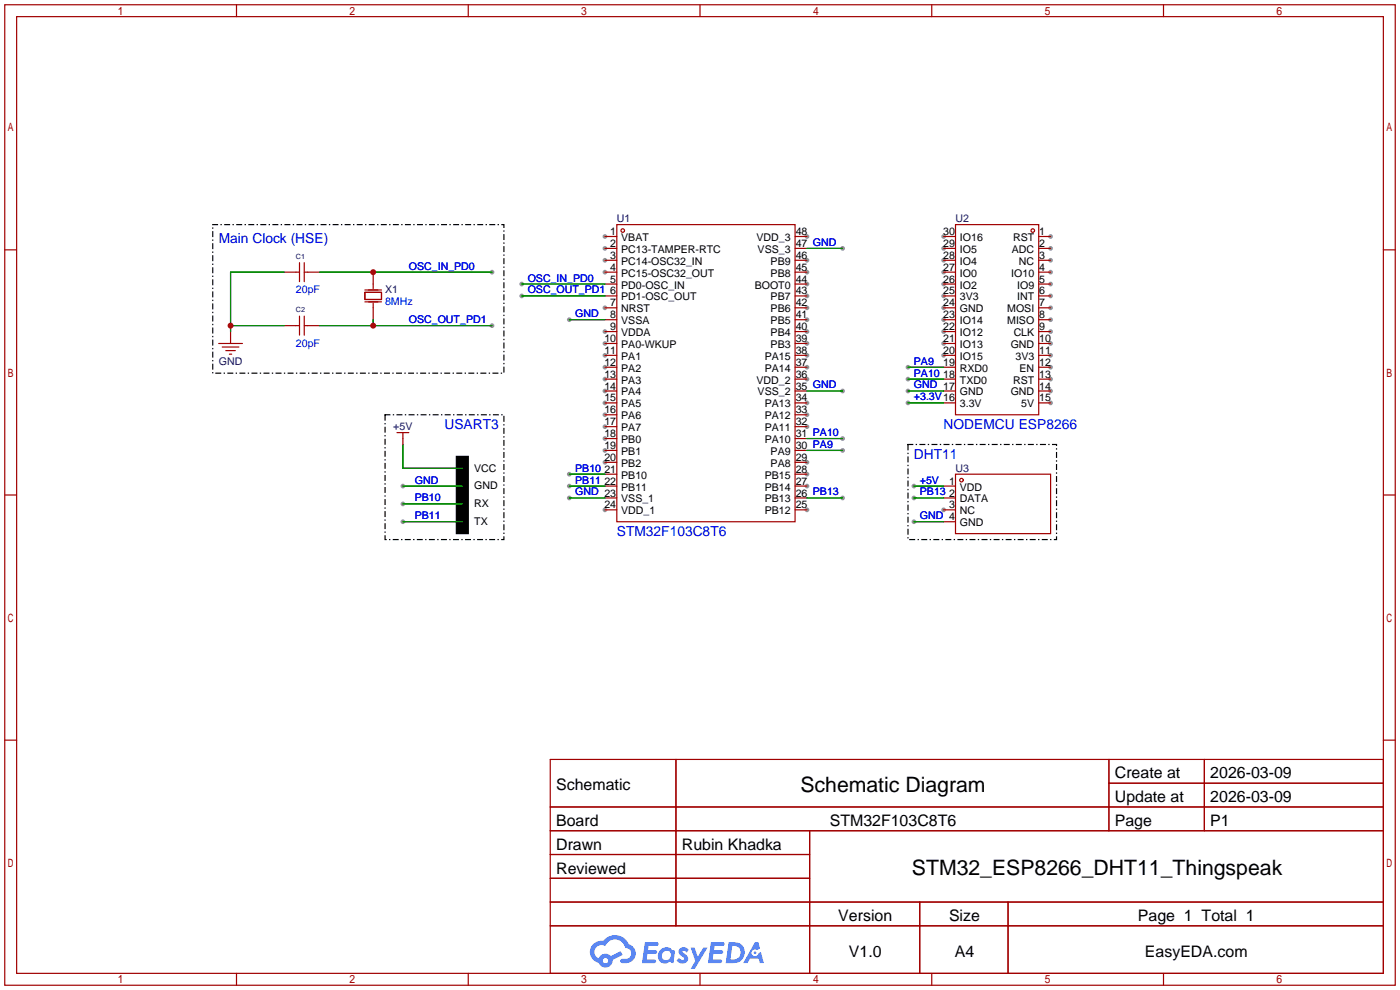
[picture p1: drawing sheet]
<svg xmlns="http://www.w3.org/2000/svg" width="299mm" height="212mm" viewBox="0 0 299 212" stroke-linecap="round" stroke-linejoin="round" font-family="sans-serif">
<g fill="#999">
<circle cx="129.3" cy="50.5" r=".51"/>
<circle cx="129.3" cy="53.1" r=".51"/>
<circle cx="129.3" cy="55.6" r=".51"/>
<circle cx="129.3" cy="58.2" r=".51"/>
<circle cx="129.3" cy="65.8" r=".51"/>
<circle cx="129.3" cy="70.9" r=".51"/>
<circle cx="129.3" cy="73.4" r=".51"/>
<circle cx="129.3" cy="75.9" r=".51"/>
<circle cx="129.3" cy="78.5" r=".51"/>
<circle cx="129.3" cy="81" r=".51"/>
<circle cx="129.3" cy="83.6" r=".51"/>
<circle cx="129.3" cy="86.1" r=".51"/>
<circle cx="129.3" cy="88.6" r=".51"/>
<circle cx="129.3" cy="91.2" r=".51"/>
<circle cx="129.3" cy="93.7" r=".51"/>
<circle cx="129.3" cy="96.3" r=".51"/>
<circle cx="129.3" cy="98.8" r=".51"/>
<circle cx="129.3" cy="109" r=".51"/>
<circle cx="172.5" cy="109" r=".51"/>
<circle cx="172.5" cy="103.9" r=".51"/>
<circle cx="172.5" cy="101.3" r=".51"/>
<circle cx="172.5" cy="98.8" r=".51"/>
<circle cx="172.5" cy="91.2" r=".51"/>
<circle cx="172.5" cy="88.6" r=".51"/>
<circle cx="172.5" cy="86.1" r=".51"/>
<circle cx="172.5" cy="81" r=".51"/>
<circle cx="172.5" cy="78.5" r=".51"/>
<circle cx="172.5" cy="75.9" r=".51"/>
<circle cx="172.5" cy="73.4" r=".51"/>
<circle cx="172.5" cy="70.9" r=".51"/>
<circle cx="172.5" cy="68.3" r=".51"/>
<circle cx="172.5" cy="65.8" r=".51"/>
<circle cx="172.5" cy="63.2" r=".51"/>
<circle cx="172.5" cy="60.7" r=".51"/>
<circle cx="172.5" cy="58.2" r=".51"/>
<circle cx="172.5" cy="55.6" r=".51"/>
<circle cx="172.5" cy="50.5" r=".51"/>
<circle cx="224.5" cy="50.5" r=".51"/>
<circle cx="224.5" cy="53.1" r=".51"/>
<circle cx="224.5" cy="55.6" r=".51"/>
<circle cx="224.5" cy="58.2" r=".51"/>
<circle cx="224.5" cy="60.7" r=".51"/>
<circle cx="224.5" cy="63.2" r=".51"/>
<circle cx="224.5" cy="65.8" r=".51"/>
<circle cx="224.5" cy="68.3" r=".51"/>
<circle cx="224.5" cy="70.9" r=".51"/>
<circle cx="224.5" cy="73.4" r=".51"/>
<circle cx="224.5" cy="75.9" r=".51"/>
<circle cx="224.5" cy="78.5" r=".51"/>
<circle cx="224.5" cy="81" r=".51"/>
<circle cx="224.5" cy="83.6" r=".51"/>
<circle cx="224.5" cy="86.1" r=".51"/>
<circle cx="201.7" cy="75.9" r=".51"/>
<circle cx="201.7" cy="73.4" r=".51"/>
<circle cx="201.7" cy="70.9" r=".51"/>
<circle cx="201.7" cy="68.3" r=".51"/>
<circle cx="201.7" cy="65.8" r=".51"/>
<circle cx="201.7" cy="63.2" r=".51"/>
<circle cx="201.7" cy="60.7" r=".51"/>
<circle cx="201.7" cy="58.2" r=".51"/>
<circle cx="201.7" cy="55.6" r=".51"/>
<circle cx="201.7" cy="53.1" r=".51"/>
<circle cx="201.7" cy="50.5" r=".51"/>
<circle cx="201.7" cy="109" r=".51"/>
<circle cx="111.5" cy="60.7" r=".51"/>
<circle cx="111.5" cy="63.2" r=".51"/>
<circle cx="105.2" cy="69.6" r=".51"/>
<circle cx="105.2" cy="58.2" r=".51"/>
<circle cx="180.1" cy="83.6" r=".51"/>
<circle cx="121.7" cy="106.4" r=".51"/>
<circle cx="180.1" cy="53.1" r=".51"/>
<circle cx="121.7" cy="68.3" r=".51"/>
<circle cx="180.1" cy="106.4" r=".51"/>
<circle cx="98.8" cy="100.1" r=".51"/>
<circle cx="98.8" cy="103.9" r=".51"/>
<circle cx="86.1" cy="103.9" r=".51"/>
<circle cx="86.1" cy="107.7" r=".51"/>
<circle cx="98.8" cy="107.7" r=".51"/>
<circle cx="86.1" cy="111.5" r=".51"/>
<circle cx="98.8" cy="111.5" r=".51"/>
<circle cx="121.7" cy="101.3" r=".51"/>
<circle cx="121.7" cy="103.9" r=".51"/>
<circle cx="180.1" cy="96.3" r=".51"/>
<circle cx="180.1" cy="93.7" r=".51"/>
<circle cx="194.1" cy="86.1" r=".51"/>
<circle cx="194.1" cy="83.6" r=".51"/>
<circle cx="194.1" cy="81" r=".51"/>
<circle cx="194.1" cy="78.5" r=".51"/>
<circle cx="195.3" cy="103.9" r=".51"/>
<circle cx="195.3" cy="106.4" r=".51"/>
<circle cx="195.3" cy="111.5" r=".51"/>
</g>
<g fill="none" stroke="#a10000" stroke-width=".25">
<path d="M1 1h297.2v209.6h-297.2zM3.6 3.6h292.1v204.4h-292.1zM50.5 1v2.6M100.1 1v2.6M149.6 1v2.6M199.1 1v2.6M248.7 1v2.6M1 53.4h2.6M295.7 53.4h2.5M1 105.8h2.6M295.7 105.8h2.5M1 158.2h2.6"/>
<path d="M295.7 158.2h2.5M117.6 162.3h178.1v45.7h-178.1zM117.6 172.5h178.1M117.6 177.5h178.1M144.5 162.3v35.6M173 177.5v30.5M237 162.3v15.2M237 167.4h58.7M257.4 162.3v15.2M117.6 182.6h55.4M117.6 192.8h178.1M117.6 187.7h55.4"/>
<path d="M117.6 197.9h178.1M196.6 192.8v15.2M215.4 192.8v15.2M50.5 208v2.6M100.1 208v2.6M149.6 208v2.6M199.1 208v2.6M248.7 208v2.6"/>
</g>
<g fill="#5487ff">
<path d="M145.3 202.7a1.3 1.3 0 0 1 1.9 .3l-.4 .6a.54 .54 0 0 0-.9-.2l.1 .2a1.34 1.34 0 0 1 .9 1.8 1.47 1.47 0 0 1-2.3-.1l.5-.6 .8 .5a.31 .31 0 0 0 .4-.3 .31 .31 0 0 0-.3-.4 1.12 1.12 0 0 1-.7-1.8z"/>
<path d="M147.6 202.5h.9l.6 2 1.2-2h.9l-2.7 4.6h-.9l1-1.7z"/>
<path d="M137.8 201.4h1.7a1.31 1.31 0 0 1 1.2 .2 .4 .4 0 0 1-.3 .5l-1.8 .1-.1 .9h1.6a.4 .4 0 0 1 .4 .4 .4 .4 0 0 1-.5 .4h-1.6l-.2 1.2h1.4a.46 .46 0 0 1 .5 0 .46 .46 0 0 1 .1 .5l-.4 .2h-2.6z"/>
<path d="M151.9 201.4h1.7a1.32 1.32 0 0 1 1.2 .2 .39 .39 0 0 1-.3 .5l-1.8 .1-.1 .9h1.6a.4 .4 0 0 1 .4 .4 .4 .4 0 0 1-.4 .4h-1.7l-.2 1.2h1.4a.46 .46 0 0 1 .5 0 .46 .46 0 0 1 .1 .5l-.4 .2h-2.6z"/>
<path d="M161.3 201.4h.8l.3 1.3-.6 .4a.75 .75 0 0 0-1.1 .3 .75 .75 0 0 0 .5 1 .75 .75 0 0 0 .9-.7l.5-.2 .6 2.3h-.8l-.3-.9h-1.8l-.5 .9h-1z"/>
<path d="M155.7 201.4l-.6 4.4h1.5a2.27 2.27 0 0 0 2.6-2.2 2.27 2.27 0 0 0-2.7-2.2zM156.5 202.1a1.5 1.5 0 0 1 1.8 1.6 1.5 1.5 0 0 1-1.9 1.4h-.3z"/>
<path d="M141.2 203a1.6 1.6 0 0 0-.3 2.3 1.6 1.6 0 0 0 2.3 .2l.7 .3 .3-2.4-.1-.3-.5-.1a1.58 1.58 0 0 0-2.4 0zM141.8 203.5a.98 .98 0 0 1 1.6 .4 .98 .98 0 0 1-1.1 1.3 .94 .94 0 0 1-.9-.7 .94 .94 0 0 1 .4-1z"/>
<path d="M126.8 201.8a2.37 2.37 0 0 0 1.1 4 1.54 1.54 0 0 0 1.8 1 1.54 1.54 0 0 0 1.2-1.6l2.2-1.1-.5-.8-2 1a1.57 1.57 0 0 0-2.7 .5 1.5 1.5 0 0 1-.7-2.1 1.5 1.5 0 0 1 2.2-.5 2.23 2.23 0 0 1 2.3-1.4 2.23 2.23 0 0 1 2 1.8 1.16 1.16 0 0 1 1.2 1.1 1.16 1.16 0 0 1-1.1 1.2h-.7a.47 .47 0 0 0-.5 .4 .47 .47 0 0 0 .4 .5 2.17 2.17 0 0 0 2.5-.9 2.17 2.17 0 0 0-.3-2.7l-.8-.4a3.2 3.2 0 0 0-5.5-.7l-1.1 .1zM128.8 205.3a.6 .6 0 0 1 1.2 0 .6 .6 0 0 1-1.2 0z"/>
<circle cx="161.4" cy="203.6" r=".28"/>
</g>
<g fill="none" stroke="#a10000" stroke-width=".25">
<path d="M60.7 58.2h3.3M64 56.1v4.1M65 58.2h3.3M65 56.1v4.1M79.8 58.2v3.5M129.3 50.5h2.5M129.3 53.1h2.5M129.3 55.6h2.5M129.3 58.2h2.5M131.8 48h38.1v63.5h-38.1zM169.9 50.5h2.6M169.9 53.1h2.6"/>
<path d="M169.9 55.6h2.6M169.9 58.2h2.6M201.7 50.5h2.5M201.7 53.1h2.5M201.7 55.6h2.5M201.7 58.2h2.5M204.2 48h17.8v40.6h-17.8zM222 50.5h2.5M222 53.1h2.5M222 55.6h2.5M222 58.2h2.5M46.7 73.4h5.1"/>
<path d="M47.5 74.2h3.6M48.3 74.9h2M49 75.7h.5M49.3 70.9v2.5M60.7 69.6h3.3M64 67.6v4M65 67.6v4M65 69.6h3.3M78 62.5h3.5v1.5h-3.5zM78 64.5h3.5M78 62h3.5M79.8 64.8v3.5"/>
<path d="M129.3 60.7h2.5M129.3 63.2h2.5M129.3 65.8h2.5M129.3 68.3h2.5M129.3 70.9h2.5M129.3 73.4h2.5M129.3 75.9h2.5M129.3 78.5h2.5M169.9 60.7h2.6M169.9 63.2h2.6M169.9 65.8h2.6M169.9 68.3h2.6"/>
<path d="M169.9 70.9h2.6M169.9 73.4h2.6M169.9 75.9h2.6M169.9 78.5h2.6M201.7 60.7h2.5M201.7 63.2h2.5M201.7 65.8h2.5M201.7 68.3h2.5M201.7 70.9h2.5M201.7 73.4h2.5M201.7 75.9h2.5M201.7 78.5h2.5"/>
<path d="M222 60.7h2.5M222 63.2h2.5M222 65.8h2.5M222 68.3h2.5M222 70.9h2.5M222 73.4h2.5M222 75.9h2.5M222 78.5h2.5M84.8 92.5h2.6M86.1 92.5v2.5M129.3 81h2.5M129.3 83.6h2.5"/>
<path d="M129.3 86.1h2.5M129.3 88.6h2.5M129.3 91.2h2.5M129.3 93.7h2.5M129.3 96.3h2.5M129.3 98.8h2.5M169.9 81h2.6M169.9 83.6h2.6M169.9 86.1h2.6M169.9 88.6h2.6M169.9 91.2h2.6M169.9 93.7h2.6"/>
<path d="M169.9 96.3h2.6M169.9 98.8h2.6M201.7 81h2.5M201.7 83.6h2.5M201.7 86.1h2.5M222 81h2.5M222 83.6h2.5M222 86.1h2.5M129.3 101.3h2.5M129.3 103.9h2.5M129.3 106.4h2.5M129.3 109h2.5"/>
<path d="M169.9 101.3h2.6M169.9 103.9h2.6M169.9 106.4h2.6M169.9 109h2.6M201.7 103.9h2.5M201.7 106.4h2.5M201.7 109h2.5M201.7 111.5h2.5M204.2 101.3h20.3v12.7h-20.3z"/>
<circle cx="133.1" cy="49.3" r=".38"/>
<circle cx="220.7" cy="49.3" r=".38"/>
<circle cx="205.5" cy="102.6" r=".38"/>
</g>
<g fill="none" stroke="#008700" stroke-width=".25">
<path d="M60.7 58.2h-11.4v12.7M68.3 58.2h36.9M172.5 53.1h7.6M49.3 69.6h11.4M68.3 69.6h36.9M79.8 68.3v1.3M111.5 60.7h17.8M111.5 63.2h17.8M121.7 68.3h7.6M194.1 78.5h7.6M86.1 95v5.1h12.7M172.5 83.6h7.6"/>
<path d="M172.5 96.3h7.6M172.5 93.7h7.6M194.1 83.6h7.6M194.1 86.1h7.6M194.1 81h7.6M86.1 103.9h12.7M86.1 107.7h12.7M86.1 111.5h12.7M121.7 106.4h7.6M121.7 103.9h7.6M121.7 101.3h7.6M172.5 106.4h7.6"/>
<path d="M195.3 106.4h6.4M195.3 103.9h6.4M195.3 111.5h6.4"/>
</g>
<path d="M45.5 48h62.2v31.8h-62.2zM82.3 88.6h25.4v26.7h-25.4zM194.1 95h31.7v20.3h-31.7z" fill="none" stroke="#000" stroke-width=".25" stroke-dasharray="1 .8 0 .8"/>
<path d="M97.5 97.5h2.6v16.5h-2.6z" fill="#000" stroke="#000" stroke-width=".25"/>
<g fill="#c00">
<circle cx="49.3" cy="69.6" r=".63"/>
<circle cx="79.8" cy="69.6" r=".63"/>
<circle cx="79.8" cy="58.2" r=".63"/>
</g>
<g font-size="4.5">
<text x="171.1" y="169.2">Schematic Diagram</text>
<text x="194.9" y="187">STM32_ESP8266_DHT11_Thingspeak</text>
</g>
<g font-size="3.4">
<text x="238.3" y="166.4">Create at</text>
<text x="258.7" y="166.4">2026-03-09</text>
<text x="118.9" y="168.9">Schematic</text>
<text x="238.3" y="171.4">Update at</text>
<text x="258.7" y="171.4">2026-03-09</text>
<text x="118.9" y="176.5">Board</text>
<text x="177.3" y="176.5">STM32F103C8T6</text>
<text x="238.3" y="176.5">Page</text>
<text x="258.7" y="176.5">P1</text>
<text x="118.9" y="181.6">Drawn</text>
<text x="145.7" y="181.6">Rubin Khadka</text>
<text x="118.9" y="186.7">Reviewed</text>
<text x="179.2" y="196.8">Version</text>
<text x="202.8" y="196.8">Size</text>
<text x="243.2" y="196.8">Page 1 Total 1</text>
<text x="181.4" y="204.5">V1.0</text>
<text x="204.1" y="204.5">A4</text>
<text x="244.7" y="204.5">EasyEDA.com</text>
</g>
<g font-size="2.9" fill="#00f">
<text x="46.7" y="51.9">Main Clock (HSE)</text>
<text x="95" y="91.7">USART3</text>
<text x="201.7" y="91.7">NODEMCU ESP8266</text>
<text x="195.3" y="98.1">DHT11</text>
<text x="131.8" y="114.6">STM32F103C8T6</text>
</g>
<g font-size="2.3" fill="#000080">
<text x="131.8" y="47.5">U1</text>
<text x="204.2" y="47.5">U2</text>
<text x="82.3" y="62.7">X1</text>
<text x="46.8" y="77.9">GND</text>
<text x="84.1" y="91.9">+5V</text>
<text x="204.2" y="100.8">U3</text>
</g>
<g font-size="2.3">
<text x="130.4" y="50.2">1</text>
<text x="130.4" y="52.8">2</text>
<text x="132.8" y="51.5">VBAT</text>
<text x="161.7" y="51.5">VDD_3</text>
<text x="170.1" y="52.8">47 GND</text>
<text x="170.1" y="50.2">48</text>
<text x="201.6" y="52.8">29</text>
<text x="201.6" y="50.2">30</text>
<text x="205.2" y="51.5">IO16</text>
<text x="216.5" y="51.5">RST</text>
<text x="222.1" y="50.2">1</text>
<text x="222.1" y="52.8">2</text>
<text x="130.4" y="55.3">3</text>
<text x="130.4" y="57.9">4</text>
<text x="132.8" y="54">PC13-TAMPER-RTC</text>
<text x="132.8" y="56.6">PC14-OSC32_IN</text>
<text x="132.8" y="59.1">PC15-OSC32_OUT</text>
<text x="161.9" y="54">VSS_3</text>
<text x="164.7" y="59.1">PB8</text>
<text x="164.7" y="56.6">PB9</text>
<text x="170.1" y="57.9">45</text>
<text x="170.1" y="55.3">46</text>
<text x="201.6" y="57.9">27</text>
<text x="201.6" y="55.3">28</text>
<text x="205.2" y="59.1">IO0</text>
<text x="205.2" y="56.6">IO4</text>
<text x="205.2" y="54">IO5</text>
<text x="216.1" y="59.1">IO10</text>
<text x="216.3" y="54">ADC</text>
<text x="217.8" y="56.6">NC</text>
<text x="222.1" y="55.3">3</text>
<text x="222.1" y="57.9">4</text>
<text x="130.4" y="60.4">5</text>
<text x="130.4" y="62.9">6</text>
<text x="130.4" y="65.5">7</text>
<text x="132.8" y="61.7">PD0-OSC_IN</text>
<text x="132.8" y="64.2">PD1-OSC_OUT</text>
<text x="161.3" y="61.7">BOOT0</text>
<text x="164.7" y="64.2">PB7</text>
<text x="170.1" y="65.5">42</text>
<text x="170.1" y="62.9">43</text>
<text x="170.1" y="60.4">44</text>
<text x="201.6" y="65.5">24</text>
<text x="201.6" y="62.9">25</text>
<text x="201.6" y="60.4">26</text>
<text x="205.2" y="64.2">3V3</text>
<text x="205.2" y="61.7">IO2</text>
<text x="217.4" y="61.7">IO9</text>
<text x="217.4" y="64.2">INT</text>
<text x="222.1" y="60.4">5</text>
<text x="222.1" y="62.9">6</text>
<text x="222.1" y="65.5">7</text>
<text x="130.4" y="68">8</text>
<text x="130.4" y="70.6">9</text>
<text x="132.8" y="66.7">NRST</text>
<text x="132.8" y="69.3">VSSA</text>
<text x="132.8" y="71.8">VDDA</text>
<text x="164.7" y="71.8">PB4</text>
<text x="164.7" y="69.3">PB5</text>
<text x="164.7" y="66.7">PB6</text>
<text x="170.1" y="70.6">40</text>
<text x="170.1" y="68">41</text>
<text x="201.6" y="70.6">22</text>
<text x="201.6" y="68">23</text>
<text x="205.2" y="71.8">IO12</text>
<text x="205.2" y="69.3">IO14</text>
<text x="205.2" y="66.7">GND</text>
<text x="215.3" y="66.7">MOSI</text>
<text x="215.3" y="69.3">MISO</text>
<text x="216.6" y="71.8">CLK</text>
<text x="222.1" y="68">8</text>
<text x="222.1" y="70.6">9</text>
<text x="129.2" y="73.1">10</text>
<text x="129.2" y="75.6">11</text>
<text x="132.8" y="74.4">PA0-WKUP</text>
<text x="132.8" y="76.9">PA1</text>
<text x="163.4" y="76.9">PA15</text>
<text x="164.7" y="74.4">PB3</text>
<text x="170.1" y="75.6">38</text>
<text x="170.1" y="73.1">39</text>
<text x="201.6" y="75.6">20</text>
<text x="201.6" y="73.1">21</text>
<text x="205.2" y="76.9">IO15</text>
<text x="205.2" y="74.4">IO13</text>
<text x="216" y="74.4">GND</text>
<text x="217" y="76.9">3V3</text>
<text x="222.1" y="73.1">10</text>
<text x="222.1" y="75.6">11</text>
<text x="129.2" y="78.2">12</text>
<text x="129.2" y="80.7">13</text>
<text x="129.2" y="83.3">14</text>
<text x="132.8" y="79.4">PA2</text>
<text x="132.8" y="82">PA3</text>
<text x="161.7" y="82">VDD_2</text>
<text x="163.4" y="79.4">PA14</text>
<text x="170.1" y="83.3">35 GND</text>
<text x="170.1" y="80.7">36</text>
<text x="170.1" y="78.2">37</text>
<text x="201.6" y="80.7">18</text>
<text x="201.6" y="78.2">19</text>
<text x="205.2" y="82">TXD0</text>
<text x="205.2" y="79.4">RXD0</text>
<text x="216.5" y="82">RST</text>
<text x="217.9" y="79.4">EN</text>
<text x="222.1" y="78.2">12</text>
<text x="222.1" y="80.7">13</text>
<text x="222.1" y="83.3">14</text>
<text x="129.2" y="85.8">15</text>
<text x="129.2" y="88.3">16</text>
<text x="132.8" y="84.5">PA4</text>
<text x="132.8" y="87.1">PA5</text>
<text x="132.8" y="89.6">PA6</text>
<text x="161.9" y="84.5">VSS_2</text>
<text x="163.4" y="89.6">PA12</text>
<text x="163.4" y="87.1">PA13</text>
<text x="170.1" y="88.3">33</text>
<text x="170.1" y="85.8">34</text>
<text x="205.2" y="87.1">3.3V</text>
<text x="205.2" y="84.5">GND</text>
<text x="216" y="84.5">GND</text>
<text x="218.3" y="87.1">5V</text>
<text x="222.1" y="85.8">15</text>
<text x="129.2" y="90.9">17</text>
<text x="129.2" y="93.4">18</text>
<text x="129.2" y="96">19</text>
<text x="132.8" y="92.1">PA7</text>
<text x="132.8" y="94.7">PB0</text>
<text x="163.4" y="94.7">PA10</text>
<text x="163.4" y="92.1">PA11</text>
<text x="170.1" y="96">30 PA9</text>
<text x="170.1" y="93.4">31 PA10</text>
<text x="170.1" y="90.9">32</text>
<text x="101.3" y="100.8">VCC</text>
<text x="129.2" y="98.5">20</text>
<text x="129.2" y="101">21</text>
<text x="132.8" y="97.2">PB1</text>
<text x="132.8" y="99.8">PB2</text>
<text x="164.7" y="99.8">PA8</text>
<text x="164.7" y="97.2">PA9</text>
<text x="170.1" y="101">28</text>
<text x="170.1" y="98.5">29</text>
<text x="101.3" y="104.6">GND</text>
<text x="129.2" y="103.6">22</text>
<text x="132.8" y="102.3">PB10</text>
<text x="132.8" y="104.8">PB11</text>
<text x="132.8" y="107.4">VSS_1</text>
<text x="163.4" y="107.4">PB13</text>
<text x="163.4" y="104.8">PB14</text>
<text x="163.4" y="102.3">PB15</text>
<text x="170.1" y="106.1">26 PB13</text>
<text x="170.1" y="103.6">27</text>
<text x="202.8" y="103.6">1</text>
<text x="202.8" y="106.1">2</text>
<text x="205.2" y="104.8">VDD</text>
<text x="205.2" y="107.4">DATA</text>
<text x="101.3" y="108.4">RX</text>
<text x="101.3" y="112.2">TX</text>
<text x="129.2" y="108.7">24</text>
<text x="132.8" y="109.9">VDD_1</text>
<text x="163.4" y="109.9">PB12</text>
<text x="170.1" y="108.7">25</text>
<text x="202.8" y="108.7">3</text>
<text x="205.2" y="109.9">NC</text>
<text x="205.2" y="112.5">GND</text>
</g>
<g font-size="2.3" fill="#00f">
<text x="87.4" y="57.6">OSC_IN_PD0</text>
<text x="63.2" y="62.7">20pF</text>
<text x="82.3" y="65.2">8MHz</text>
<text x="112.8" y="60.2">OSC_IN_PD0</text>
<text x="112.8" y="62.7">OSC_OUT_PD1</text>
<text x="87.4" y="69.1">OSC_OUT_PD1</text>
<text x="122.9" y="67.8">GND</text>
<text x="63.2" y="74.1">20pF</text>
<text x="195.3" y="77.9">PA9</text>
<text x="195.3" y="83">GND 17</text>
<text x="195.3" y="80.5">PA10</text>
<text x="195.3" y="85.6">+3.3V16</text>
<text x="122.9" y="100.8">PB10</text>
<text x="88.6" y="103.3">GND</text>
<text x="88.6" y="107.2">PB10</text>
<text x="122.9" y="105.9">GND 23</text>
<text x="122.9" y="103.3">PB11</text>
<text x="196.6" y="103.3">+5V</text>
<text x="196.6" y="105.9">PB13</text>
<text x="88.6" y="111">PB11</text>
<text x="196.6" y="111">GND 4</text>
</g>
<g font-size="1.5" fill="#000080">
<text x="63.2" y="55.3">C1</text>
<text x="63.2" y="66.7">C2</text>
</g>
</svg>
